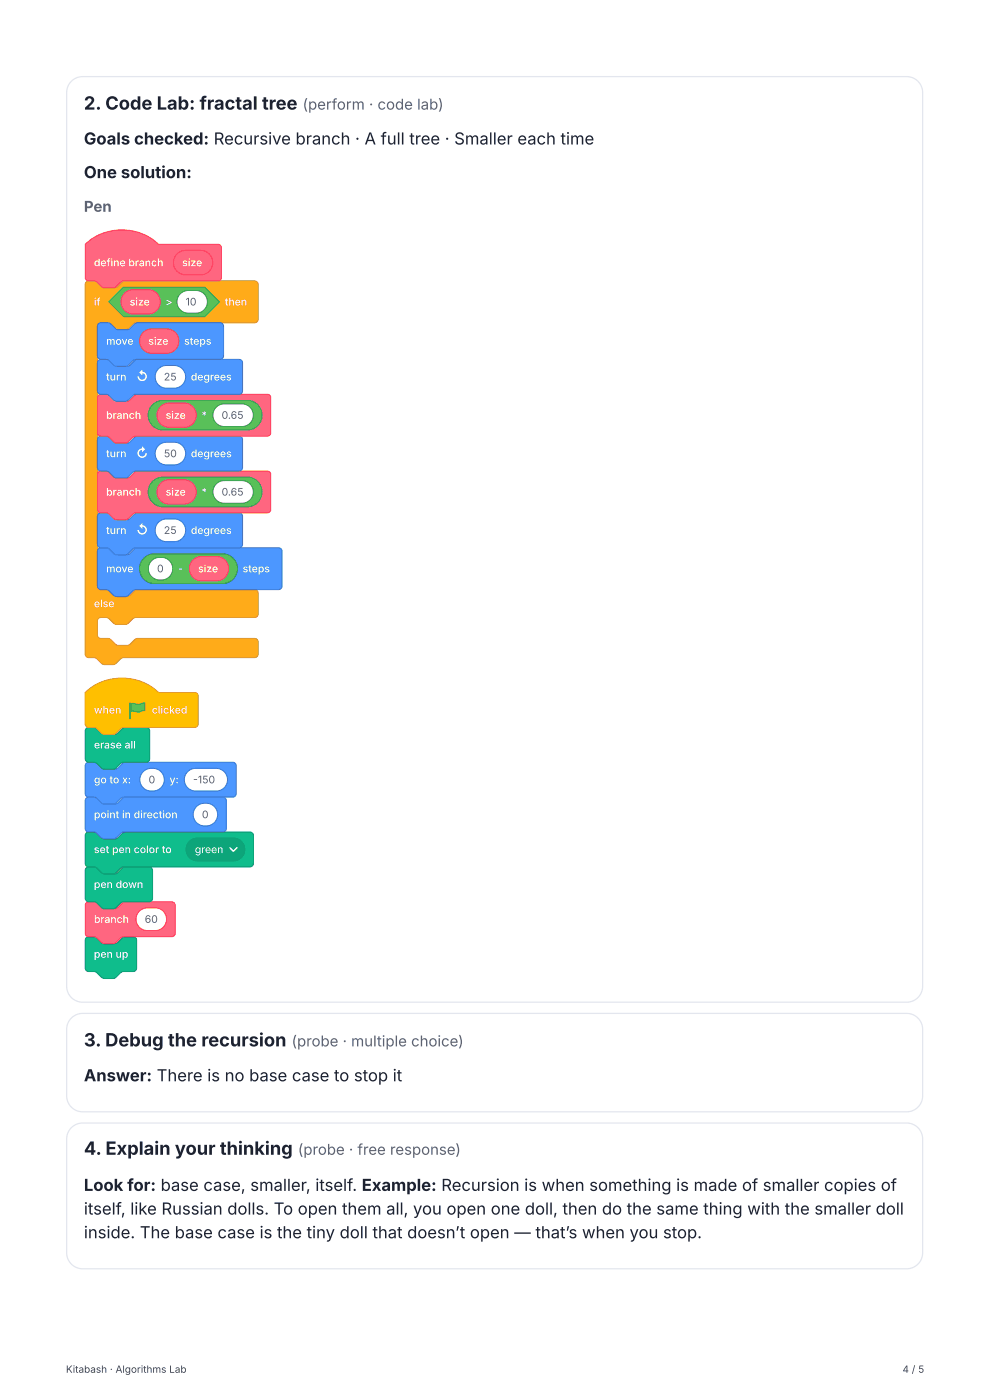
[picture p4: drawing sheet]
<svg xmlns="http://www.w3.org/2000/svg" width="210mm" height="297mm" viewBox="0 0 210 297" stroke-linecap="round" stroke-linejoin="round" font-family="sans-serif">
<path d="M15.1 17.3l1.2-.8 1.3-.2h174.9a3.4 3.4 0 0 1 3.4 3.4v189.8a3.4 3.4 0 0 1-3.4 3.4h-174.9a3.4 3.4 0 0 1-3.4-3.4v-189.8l.2-1.3zM15.1 216.2l1.2-.7 1.3-.3h174.9a3.4 3.4 0 0 1 3.4 3.4v14.1a3.4 3.4 0 0 1-3.4 3.4h-174.9a3.4 3.4 0 0 1-3.4-3.4v-14.3l.3-1.3zM15.1 239.5l1.2-.7 1.3-.3h174.9a3.4 3.4 0 0 1 3.4 3.4v24.2a3.4 3.4 0 0 1-3.4 3.4h-174.9a3.4 3.4 0 0 1-3.4-3.4v-24.4l.3-1.3z" fill="none" stroke="#e3e6ee" stroke-width=".26"/>
<path d="M18.3 59.9l.4-.2h1.6a2.5 2.5 0 0 1 1.7 1.3l.5 .1h1.9a2.5 2.5 0 0 0 1.7-1.2l.5-.2h27.5a.74 .74 0 0 1 .7 .7v7.4a.74 .74 0 0 1-.7 .8h-25.3a2.5 2.5 0 0 0-1.6 1.2l-.6 .2h-1.8a2.5 2.5 0 0 1-1.7-1.3 2.66 2.66 0 0 0-1.8-.1l-.5 .3-.1 .4v55.2a.74 .74 0 0 0 .7 .7h1.5a2.5 2.5 0 0 1 1.7 1.3l.5 .2h1.9a2.5 2.5 0 0 0 1.7-1.3l.5-.2h24.9a.74 .74 0 0 1 .7 .8v4.4a.74 .74 0 0 1-.7 .8h-25.3a2.5 2.5 0 0 0-1.6 1.2l-.6 .2h-1.8a2.5 2.5 0 0 1-1.7-1.3 2.66 2.66 0 0 0-1.8-.1l-.4 .2-.2 .4v3.1a.74 .74 0 0 0 .7 .7h1.5a2.5 2.5 0 0 1 1.7 1.3l.5 .2h1.9a2.5 2.5 0 0 0 1.7-1.3l.5-.2h24.9a.74 .74 0 0 1 .7 .7v2.6a.74 .74 0 0 1-.7 .8h-27.9a2.5 2.5 0 0 0-1.6 1.3l-.6 .2h-1.8a2.5 2.5 0 0 1-1.7-1.3l-.6-.2h-1.1a.74 .74 0 0 1-.7-.8v-78.5z" fill="#ffab19"/>
<path d="M18.3 59.9l.4-.2h1.6a2.5 2.5 0 0 1 1.7 1.3l.5 .1h1.9a2.5 2.5 0 0 0 1.7-1.2l.5-.2h27.5a.74 .74 0 0 1 .7 .7v7.4a.74 .74 0 0 1-.7 .8h-25.3a2.5 2.5 0 0 0-1.6 1.2l-.6 .2h-1.8a2.5 2.5 0 0 1-1.7-1.3 2.66 2.66 0 0 0-1.8-.1l-.5 .3-.1 .4v55.2a.74 .74 0 0 0 .7 .7h1.5a2.5 2.5 0 0 1 1.7 1.3l.5 .2h1.9a2.5 2.5 0 0 0 1.7-1.3l.5-.2h24.9a.74 .74 0 0 1 .7 .8v4.4a.74 .74 0 0 1-.7 .8h-25.3a2.5 2.5 0 0 0-1.6 1.2l-.6 .2h-1.8a2.5 2.5 0 0 1-1.7-1.3 2.66 2.66 0 0 0-1.8-.1l-.4 .2-.2 .4v3.1a.74 .74 0 0 0 .7 .7h1.5a2.5 2.5 0 0 1 1.7 1.3l.5 .2h1.9a2.5 2.5 0 0 0 1.7-1.3l.5-.2h24.9a.74 .74 0 0 1 .7 .7v2.6a.74 .74 0 0 1-.7 .8h-27.9a2.5 2.5 0 0 0-1.6 1.3l-.6 .2h-1.8a2.5 2.5 0 0 1-1.7-1.3l-.6-.2h-1.1a.74 .74 0 0 1-.7-.8v-78.5z" fill="none" stroke="#cf8b17" stroke-width=".21"/>
<path d="M23.1 64.1l3.1-3.1h17.3l3.1 3.1-3.1 3.2h-17.3z" fill="#59c059"/>
<path d="M23.1 64.1l3.1-3.1h17.3l3.1 3.1-3.1 3.2h-17.3z" fill="none" stroke="#389438" stroke-width=".21"/>
<path d="M26.5 62.3l.6-.5 .8-.3h3.5a2.59 2.59 0 0 1 2.6 2.6 2.59 2.59 0 0 1-2.6 2.6h-3.1a2.59 2.59 0 0 1-2.4-1.6 2.59 2.59 0 0 1 .6-2.8z" fill="#ff6680"/>
<path d="M26.5 62.3l.6-.5 .8-.3h3.5a2.59 2.59 0 0 1 2.6 2.6 2.59 2.59 0 0 1-2.6 2.6h-3.1a2.59 2.59 0 0 1-2.4-1.6 2.59 2.59 0 0 1 .6-2.8z" fill="none" stroke="#f35" stroke-width=".21"/>
<path d="M38.3 62.4l1.2-.7h2.1a2.41 2.41 0 0 1 2.4 2.4 2.41 2.41 0 0 1-2.4 2.4h-1.6a2.41 2.41 0 0 1-2.3-1.5 2.41 2.41 0 0 1 .6-2.6z" fill="#fff"/>
<path d="M38.3 62.4l1.2-.7h2.1a2.41 2.41 0 0 1 2.4 2.4 2.41 2.41 0 0 1-2.4 2.4h-1.6a2.41 2.41 0 0 1-2.3-1.5 2.41 2.41 0 0 1 .6-2.6z" fill="none" stroke="#389438" stroke-width=".21"/>
<path d="M20.9 116.6l.4-.2 1.6-.1a2.5 2.5 0 0 1 1.7 1.3l.5 .2h1.9a2.5 2.5 0 0 0 1.7-1.3l.5-.2h30a.74 .74 0 0 1 .7 .8v7.4a.74 .74 0 0 1-.7 .7h-30.4a2.5 2.5 0 0 0-1.6 1.3l-.6 .2h-1.8a2.5 2.5 0 0 1-1.7-1.3l-.6-.2h-1.1a.74 .74 0 0 1-.7-.7v-7.4z" fill="#4c97ff"/>
<path d="M20.9 116.6l.4-.2 1.6-.1a2.5 2.5 0 0 1 1.7 1.3l.5 .2h1.9a2.5 2.5 0 0 0 1.7-1.3l.5-.2h30a.74 .74 0 0 1 .7 .8v7.4a.74 .74 0 0 1-.7 .7h-30.4a2.5 2.5 0 0 0-1.6 1.3l-.6 .2h-1.8a2.5 2.5 0 0 1-1.7-1.3l-.6-.2h-1.1a.74 .74 0 0 1-.7-.7v-7.4z" fill="none" stroke="#3373cc" stroke-width=".21"/>
<path d="M30.6 118.6l.8-.6 1.2-.4h14.7a3.1 3.1 0 0 1 3.1 3.2 3.1 3.1 0 0 1-3.1 3.1h-14.5a3.1 3.1 0 0 1-2.9-1.9 3.1 3.1 0 0 1 .7-3.4z" fill="#59c059"/>
<path d="M30.6 118.6l.8-.6 1.2-.4h14.7a3.1 3.1 0 0 1 3.1 3.2 3.1 3.1 0 0 1-3.1 3.1h-14.5a3.1 3.1 0 0 1-2.9-1.9 3.1 3.1 0 0 1 .7-3.4z" fill="none" stroke="#389438" stroke-width=".21"/>
<path d="M32.2 119.1a2.56 2.56 0 0 1 3.3-.4 2.56 2.56 0 0 1 .9 3.3 2.56 2.56 0 0 1-3.6 .9 2.56 2.56 0 0 1-.8-3.6z" fill="#fff"/>
<path d="M32.2 119.1a2.56 2.56 0 0 1 3.3-.4 2.56 2.56 0 0 1 .9 3.3 2.56 2.56 0 0 1-3.6 .9 2.56 2.56 0 0 1-.8-3.6z" fill="none" stroke="#389438" stroke-width=".21"/>
<path d="M41 118.9l.7-.4 .8-.3h3.5a2.59 2.59 0 0 1 2.6 2.6 2.59 2.59 0 0 1-2.6 2.6h-3.2a2.59 2.59 0 0 1-2.4-1.6 2.59 2.59 0 0 1 .6-2.9z" fill="#ff6680"/>
<path d="M41 118.9l.7-.4 .8-.3h3.5a2.59 2.59 0 0 1 2.6 2.6 2.59 2.59 0 0 1-2.6 2.6h-3.2a2.59 2.59 0 0 1-2.4-1.6 2.59 2.59 0 0 1 .6-2.9z" fill="none" stroke="#f35" stroke-width=".21"/>
<path d="M20.9 109.1l.4-.2h1.6a2.5 2.5 0 0 1 1.7 1.3l.5 .2h1.9a2.5 2.5 0 0 0 1.7-1.3l.5-.2h21.6a.74 .74 0 0 1 .7 .8v5.9a.74 .74 0 0 1-.7 .7h-22a2.5 2.5 0 0 0-1.6 1.3l-.6 .2h-1.8a2.5 2.5 0 0 1-1.7-1.3l-.6-.2h-1.1a.74 .74 0 0 1-.7-.7v-5.9z" fill="#4c97ff"/>
<path d="M20.9 109.1l.4-.2h1.6a2.5 2.5 0 0 1 1.7 1.3l.5 .2h1.9a2.5 2.5 0 0 0 1.7-1.3l.5-.2h21.6a.74 .74 0 0 1 .7 .8v5.9a.74 .74 0 0 1-.7 .7h-22a2.5 2.5 0 0 0-1.6 1.3l-.6 .2h-1.8a2.5 2.5 0 0 1-1.7-1.3l-.6-.2h-1.1a.74 .74 0 0 1-.7-.7v-5.9z" fill="none" stroke="#3373cc" stroke-width=".21"/>
<path d="M33.6 110.9l1.3-.6 2.1-.1a2.41 2.41 0 0 1 2.4 2.4 2.41 2.41 0 0 1-2.4 2.4h-1.6a2.41 2.41 0 0 1-2.3-1.4 2.41 2.41 0 0 1 .5-2.7z" fill="#fff"/>
<path d="M33.6 110.9l1.3-.6 2.1-.1a2.41 2.41 0 0 1 2.4 2.4 2.41 2.41 0 0 1-2.4 2.4h-1.6a2.41 2.41 0 0 1-2.3-1.4 2.41 2.41 0 0 1 .5-2.7z" fill="none" stroke="#3373cc" stroke-width=".21"/>
<path d="M20.9 100.3l.4-.2 1.6-.1a2.5 2.5 0 0 1 1.7 1.3l.5 .2h1.9a2.5 2.5 0 0 0 1.7-1.3l.5-.2h27.6a.74 .74 0 0 1 .7 .8v7.4a.74 .74 0 0 1-.7 .7h-28a2.5 2.5 0 0 0-1.6 1.3l-.6 .2h-1.8a2.5 2.5 0 0 1-1.7-1.3l-.6-.2h-1.1a.74 .74 0 0 1-.7-.7v-7.4z" fill="#ff6680"/>
<path d="M20.9 100.3l.4-.2 1.6-.1a2.5 2.5 0 0 1 1.7 1.3l.5 .2h1.9a2.5 2.5 0 0 0 1.7-1.3l.5-.2h27.6a.74 .74 0 0 1 .7 .8v7.4a.74 .74 0 0 1-.7 .7h-28a2.5 2.5 0 0 0-1.6 1.3l-.6 .2h-1.8a2.5 2.5 0 0 1-1.7-1.3l-.6-.2h-1.1a.74 .74 0 0 1-.7-.7v-7.4z" fill="none" stroke="#f35" stroke-width=".21"/>
<path d="M32.4 102.3l.8-.6 1.2-.4h18.1a3.1 3.1 0 0 1 3.2 3.2 3.1 3.1 0 0 1-3.2 3.1h-17.9a3.1 3.1 0 0 1-2.9-1.9 3.1 3.1 0 0 1 .7-3.4z" fill="#59c059"/>
<path d="M32.4 102.3l.8-.6 1.2-.4h18.1a3.1 3.1 0 0 1 3.2 3.2 3.1 3.1 0 0 1-3.2 3.1h-17.9a3.1 3.1 0 0 1-2.9-1.9 3.1 3.1 0 0 1 .7-3.4z" fill="none" stroke="#389438" stroke-width=".21"/>
<path d="M34.1 102.7l.7-.5 .8-.3h3.5a2.59 2.59 0 0 1 2.6 2.6 2.59 2.59 0 0 1-2.6 2.6h-3.2a2.59 2.59 0 0 1-2.4-1.6 2.59 2.59 0 0 1 .6-2.8z" fill="#ff6680"/>
<path d="M34.1 102.7l.7-.5 .8-.3h3.5a2.59 2.59 0 0 1 2.6 2.6 2.59 2.59 0 0 1-2.6 2.6h-3.2a2.59 2.59 0 0 1-2.4-1.6 2.59 2.59 0 0 1 .6-2.8z" fill="none" stroke="#f35" stroke-width=".21"/>
<path d="M45.9 102.8l.6-.5 .8-.2h4.1a2.41 2.41 0 0 1 2.4 2.4 2.41 2.41 0 0 1-2.4 2.4h-3.8a2.41 2.41 0 0 1-2.2-1.5 2.41 2.41 0 0 1 .5-2.6z" fill="#fff"/>
<path d="M45.9 102.8l.6-.5 .8-.2h4.1a2.41 2.41 0 0 1 2.4 2.4 2.41 2.41 0 0 1-2.4 2.4h-3.8a2.41 2.41 0 0 1-2.2-1.5 2.41 2.41 0 0 1 .5-2.6z" fill="none" stroke="#389438" stroke-width=".21"/>
<path d="M20.9 92.8l.4-.2h1.6a2.5 2.5 0 0 1 1.7 1.3l.5 .2h1.9a2.5 2.5 0 0 0 1.7-1.3l.5-.2h21.6a.74 .74 0 0 1 .7 .8v5.9a.74 .74 0 0 1-.7 .7h-22a2.5 2.5 0 0 0-1.6 1.3l-.6 .2h-1.8a2.5 2.5 0 0 1-1.7-1.3l-.6-.2h-1.1a.74 .74 0 0 1-.7-.7v-5.9z" fill="#4c97ff"/>
<path d="M20.9 92.8l.4-.2h1.6a2.5 2.5 0 0 1 1.7 1.3l.5 .2h1.9a2.5 2.5 0 0 0 1.7-1.3l.5-.2h21.6a.74 .74 0 0 1 .7 .8v5.9a.74 .74 0 0 1-.7 .7h-22a2.5 2.5 0 0 0-1.6 1.3l-.6 .2h-1.8a2.5 2.5 0 0 1-1.7-1.3l-.6-.2h-1.1a.74 .74 0 0 1-.7-.7v-5.9z" fill="none" stroke="#3373cc" stroke-width=".21"/>
<path d="M33.6 94.6l1.3-.6 2.1-.1a2.41 2.41 0 0 1 2.4 2.4 2.41 2.41 0 0 1-2.4 2.4h-1.6a2.41 2.41 0 0 1-2.3-1.4 2.41 2.41 0 0 1 .5-2.7z" fill="#fff"/>
<path d="M33.6 94.6l1.3-.6 2.1-.1a2.41 2.41 0 0 1 2.4 2.4 2.41 2.41 0 0 1-2.4 2.4h-1.6a2.41 2.41 0 0 1-2.3-1.4 2.41 2.41 0 0 1 .5-2.7z" fill="none" stroke="#3373cc" stroke-width=".21"/>
<path d="M20.9 84l.4-.2 1.6-.1a2.5 2.5 0 0 1 1.7 1.3l.5 .2h1.9a2.5 2.5 0 0 0 1.7-1.3l.5-.2h27.6a.74 .74 0 0 1 .7 .8v7.4a.74 .74 0 0 1-.7 .7h-28a2.5 2.5 0 0 0-1.6 1.3l-.6 .2h-1.8a2.5 2.5 0 0 1-1.7-1.3l-.6-.2h-1.1a.74 .74 0 0 1-.7-.7v-7.4z" fill="#ff6680"/>
<path d="M20.9 84l.4-.2 1.6-.1a2.5 2.5 0 0 1 1.7 1.3l.5 .2h1.9a2.5 2.5 0 0 0 1.7-1.3l.5-.2h27.6a.74 .74 0 0 1 .7 .8v7.4a.74 .74 0 0 1-.7 .7h-28a2.5 2.5 0 0 0-1.6 1.3l-.6 .2h-1.8a2.5 2.5 0 0 1-1.7-1.3l-.6-.2h-1.1a.74 .74 0 0 1-.7-.7v-7.4z" fill="none" stroke="#f35" stroke-width=".21"/>
<path d="M32.4 86l.8-.6 1.2-.4h18.1a3.1 3.1 0 0 1 3.2 3.2 3.1 3.1 0 0 1-3.2 3.1h-17.9a3.1 3.1 0 0 1-2.9-1.9 3.1 3.1 0 0 1 .7-3.4z" fill="#59c059"/>
<path d="M32.4 86l.8-.6 1.2-.4h18.1a3.1 3.1 0 0 1 3.2 3.2 3.1 3.1 0 0 1-3.2 3.1h-17.9a3.1 3.1 0 0 1-2.9-1.9 3.1 3.1 0 0 1 .7-3.4z" fill="none" stroke="#389438" stroke-width=".21"/>
<path d="M34.1 86.4l.7-.5 .8-.3h3.5a2.59 2.59 0 0 1 2.6 2.6 2.59 2.59 0 0 1-2.6 2.6h-3.2a2.59 2.59 0 0 1-2.4-1.6 2.59 2.59 0 0 1 .6-2.8z" fill="#ff6680"/>
<path d="M34.1 86.4l.7-.5 .8-.3h3.5a2.59 2.59 0 0 1 2.6 2.6 2.59 2.59 0 0 1-2.6 2.6h-3.2a2.59 2.59 0 0 1-2.4-1.6 2.59 2.59 0 0 1 .6-2.8z" fill="none" stroke="#f35" stroke-width=".21"/>
<path d="M45.9 86.5l.6-.5 .8-.2h4.1a2.41 2.41 0 0 1 2.4 2.4 2.41 2.41 0 0 1-2.4 2.4h-3.8a2.41 2.41 0 0 1-2.2-1.5 2.41 2.41 0 0 1 .5-2.6z" fill="#fff"/>
<path d="M45.9 86.5l.6-.5 .8-.2h4.1a2.41 2.41 0 0 1 2.4 2.4 2.41 2.41 0 0 1-2.4 2.4h-3.8a2.41 2.41 0 0 1-2.2-1.5 2.41 2.41 0 0 1 .5-2.6z" fill="none" stroke="#389438" stroke-width=".21"/>
<path d="M20.9 76.5l.4-.2h1.6a2.5 2.5 0 0 1 1.7 1.3l.5 .2h1.9a2.5 2.5 0 0 0 1.7-1.3l.5-.2h21.6a.74 .74 0 0 1 .7 .8v5.9a.74 .74 0 0 1-.7 .7h-22a2.5 2.5 0 0 0-1.6 1.3l-.6 .2h-1.8a2.5 2.5 0 0 1-1.7-1.3l-.6-.2h-1.1a.74 .74 0 0 1-.7-.7v-5.9z" fill="#4c97ff"/>
<path d="M20.9 76.5l.4-.2h1.6a2.5 2.5 0 0 1 1.7 1.3l.5 .2h1.9a2.5 2.5 0 0 0 1.7-1.3l.5-.2h21.6a.74 .74 0 0 1 .7 .8v5.9a.74 .74 0 0 1-.7 .7h-22a2.5 2.5 0 0 0-1.6 1.3l-.6 .2h-1.8a2.5 2.5 0 0 1-1.7-1.3l-.6-.2h-1.1a.74 .74 0 0 1-.7-.7v-5.9z" fill="none" stroke="#3373cc" stroke-width=".21"/>
<path d="M33.6 78.3l1.3-.6 2.1-.1a2.41 2.41 0 0 1 2.4 2.4 2.41 2.41 0 0 1-2.4 2.4h-1.6a2.41 2.41 0 0 1-2.3-1.4 2.41 2.41 0 0 1 .5-2.7z" fill="#fff"/>
<path d="M33.6 78.3l1.3-.6 2.1-.1a2.41 2.41 0 0 1 2.4 2.4 2.41 2.41 0 0 1-2.4 2.4h-1.6a2.41 2.41 0 0 1-2.3-1.4 2.41 2.41 0 0 1 .5-2.7z" fill="none" stroke="#3373cc" stroke-width=".21"/>
<path d="M20.9 68.8l.4-.2h1.6a2.5 2.5 0 0 1 1.7 1.2l.5 .2h1.9a2.5 2.5 0 0 0 1.7-1.3l.5-.1h17.5a.74 .74 0 0 1 .8 .7v6.3a.74 .74 0 0 1-.8 .7h-17.9a2.5 2.5 0 0 0-1.6 1.3l-.6 .2h-1.8a2.5 2.5 0 0 1-1.7-1.3l-.6-.2h-1.1a.74 .74 0 0 1-.7-.7v-6.3z" fill="#4c97ff"/>
<path d="M20.9 68.8l.4-.2h1.6a2.5 2.5 0 0 1 1.7 1.2l.5 .2h1.9a2.5 2.5 0 0 0 1.7-1.3l.5-.1h17.5a.74 .74 0 0 1 .8 .7v6.3a.74 .74 0 0 1-.8 .7h-17.9a2.5 2.5 0 0 0-1.6 1.3l-.6 .2h-1.8a2.5 2.5 0 0 1-1.7-1.3l-.6-.2h-1.1a.74 .74 0 0 1-.7-.7v-6.3z" fill="none" stroke="#3373cc" stroke-width=".21"/>
<path d="M30.4 70.6l.7-.5 .8-.2h3.5a2.59 2.59 0 0 1 2.6 2.5 2.59 2.59 0 0 1-2.6 2.6h-3.2a2.59 2.59 0 0 1-2.4-1.6 2.59 2.59 0 0 1 .6-2.8z" fill="#ff6680"/>
<path d="M30.4 70.6l.7-.5 .8-.2h3.5a2.59 2.59 0 0 1 2.6 2.5 2.59 2.59 0 0 1-2.6 2.6h-3.2a2.59 2.59 0 0 1-2.4-1.6 2.59 2.59 0 0 1 .6-2.8z" fill="none" stroke="#f35" stroke-width=".21"/>
<path d="M18.1 51.9a11.4 11.4 0 0 1 15.6 0h12.6a.74 .74 0 0 1 .7 .7v6.3a.74 .74 0 0 1-.7 .8h-20.1a2.5 2.5 0 0 0-1.6 1.3l-.6 .1h-1.8a2.5 2.5 0 0 1-1.7-1.2l-.6-.2h-1.1a.74 .74 0 0 1-.7-.8z" fill="#ff6680"/>
<path d="M18.1 51.9a11.4 11.4 0 0 1 15.6 0h12.6a.74 .74 0 0 1 .7 .7v6.3a.74 .74 0 0 1-.7 .8h-20.1a2.5 2.5 0 0 0-1.6 1.3l-.6 .1h-1.8a2.5 2.5 0 0 1-1.7-1.2l-.6-.2h-1.1a.74 .74 0 0 1-.7-.8z" fill="none" stroke="#f35" stroke-width=".21"/>
<path d="M37.6 53.9l.7-.5 .8-.2h3.5a2.59 2.59 0 0 1 2.6 2.6 2.59 2.59 0 0 1-2.6 2.6h-3.2a2.59 2.59 0 0 1-2.4-1.6 2.59 2.59 0 0 1 .6-2.9z" fill="#ff6680"/>
<path d="M37.6 53.9l.7-.5 .8-.2h3.5a2.59 2.59 0 0 1 2.6 2.6 2.59 2.59 0 0 1-2.6 2.6h-3.2a2.59 2.59 0 0 1-2.4-1.6 2.59 2.59 0 0 1 .6-2.9z" fill="none" stroke="#f35" stroke-width=".21"/>
<path d="M18.3 199.2l.4-.2 1.6-.1a2.5 2.5 0 0 1 1.7 1.3l.5 .2h1.9a2.5 2.5 0 0 0 1.7-1.3l.5-.2h1.7a.74 .74 0 0 1 .7 .8v5.9a.74 .74 0 0 1-.7 .7h-2.1a2.5 2.5 0 0 0-1.6 1.3l-.6 .2h-1.8a2.5 2.5 0 0 1-1.7-1.3l-.6-.2h-1.1a.74 .74 0 0 1-.7-.7v-5.9z" fill="#0fbd8c"/>
<path d="M18.3 199.2l.4-.2 1.6-.1a2.5 2.5 0 0 1 1.7 1.3l.5 .2h1.9a2.5 2.5 0 0 0 1.7-1.3l.5-.2h1.7a.74 .74 0 0 1 .7 .8v5.9a.74 .74 0 0 1-.7 .7h-2.1a2.5 2.5 0 0 0-1.6 1.3l-.6 .2h-1.8a2.5 2.5 0 0 1-1.7-1.3l-.6-.2h-1.1a.74 .74 0 0 1-.7-.7v-5.9z" fill="none" stroke="#0b8e69" stroke-width=".21"/>
<path d="M18.3 191.7l.4-.2h1.6a2.5 2.5 0 0 1 1.7 1.3l.5 .2h1.9a2.5 2.5 0 0 0 1.7-1.3l.5-.2h9.9a.74 .74 0 0 1 .7 .8v5.9a.74 .74 0 0 1-.7 .7h-10.3a2.5 2.5 0 0 0-1.6 1.3l-.6 .2h-1.8a2.5 2.5 0 0 1-1.7-1.3l-.6-.2h-1.1a.74 .74 0 0 1-.7-.7v-5.9z" fill="#ff6680"/>
<path d="M18.3 191.7l.4-.2h1.6a2.5 2.5 0 0 1 1.7 1.3l.5 .2h1.9a2.5 2.5 0 0 0 1.7-1.3l.5-.2h9.9a.74 .74 0 0 1 .7 .8v5.9a.74 .74 0 0 1-.7 .7h-10.3a2.5 2.5 0 0 0-1.6 1.3l-.6 .2h-1.8a2.5 2.5 0 0 1-1.7-1.3l-.6-.2h-1.1a.74 .74 0 0 1-.7-.7v-5.9z" fill="none" stroke="#f35" stroke-width=".21"/>
<path d="M29.6 193.5l1.2-.6 2.2-.1a2.41 2.41 0 0 1 2.4 2.4 2.41 2.41 0 0 1-2.4 2.4h-1.7a2.41 2.41 0 0 1-2.2-1.4 2.41 2.41 0 0 1 .5-2.7z" fill="#fff"/>
<path d="M29.6 193.5l1.2-.6 2.2-.1a2.41 2.41 0 0 1 2.4 2.4 2.41 2.41 0 0 1-2.4 2.4h-1.7a2.41 2.41 0 0 1-2.2-1.4 2.41 2.41 0 0 1 .5-2.7z" fill="none" stroke="#f35" stroke-width=".21"/>
<path d="M18.3 184.3l.4-.2h1.6a2.5 2.5 0 0 1 1.7 1.3l.5 .2h1.9a2.5 2.5 0 0 0 1.7-1.3l.5-.2h5.1a.74 .74 0 0 1 .7 .8v5.9a.74 .74 0 0 1-.7 .7h-5.5a2.5 2.5 0 0 0-1.6 1.3l-.6 .2h-1.8a2.5 2.5 0 0 1-1.7-1.3l-.6-.2h-1.1a.74 .74 0 0 1-.7-.7v-5.9z" fill="#0fbd8c"/>
<path d="M18.3 184.3l.4-.2h1.6a2.5 2.5 0 0 1 1.7 1.3l.5 .2h1.9a2.5 2.5 0 0 0 1.7-1.3l.5-.2h5.1a.74 .74 0 0 1 .7 .8v5.9a.74 .74 0 0 1-.7 .7h-5.5a2.5 2.5 0 0 0-1.6 1.3l-.6 .2h-1.8a2.5 2.5 0 0 1-1.7-1.3l-.6-.2h-1.1a.74 .74 0 0 1-.7-.7v-5.9z" fill="none" stroke="#0b8e69" stroke-width=".21"/>
<path d="M18.3 176.9l.4-.2h1.6a2.5 2.5 0 0 1 1.7 1.3l.5 .2h1.9a2.5 2.5 0 0 0 1.7-1.3l.5-.2h26.5a.74 .74 0 0 1 .7 .8v5.9a.74 .74 0 0 1-.7 .7h-26.9a2.5 2.5 0 0 0-1.6 1.3l-.6 .2h-1.8a2.5 2.5 0 0 1-1.7-1.3l-.6-.2h-1.1a.74 .74 0 0 1-.7-.7v-5.9z" fill="#0fbd8c"/>
<path d="M18.3 176.9l.4-.2h1.6a2.5 2.5 0 0 1 1.7 1.3l.5 .2h1.9a2.5 2.5 0 0 0 1.7-1.3l.5-.2h26.5a.74 .74 0 0 1 .7 .8v5.9a.74 .74 0 0 1-.7 .7h-26.9a2.5 2.5 0 0 0-1.6 1.3l-.6 .2h-1.8a2.5 2.5 0 0 1-1.7-1.3l-.6-.2h-1.1a.74 .74 0 0 1-.7-.7v-5.9z" fill="none" stroke="#0b8e69" stroke-width=".21"/>
<path d="M40.2 178.7l.7-.4 .9-.3h7.8a2.41 2.41 0 0 1 2.4 2.4 2.41 2.41 0 0 1-2.4 2.4h-7.7a2.41 2.41 0 0 1-2.2-1.5 2.41 2.41 0 0 1 .5-2.6z" fill="#0da57a"/>
<path d="M40.2 178.7l.7-.4 .9-.3h7.8a2.41 2.41 0 0 1 2.4 2.4 2.41 2.41 0 0 1-2.4 2.4h-7.7a2.41 2.41 0 0 1-2.2-1.5 2.41 2.41 0 0 1 .5-2.6z" fill="none" stroke="#0b8e69" stroke-width=".21"/>
<path d="M48.8 180l.8 .8 .7-.8" fill="none" stroke="#fff" stroke-width=".3"/>
<path d="M18.3 169.5l.4-.2h1.6a2.5 2.5 0 0 1 1.7 1.3l.5 .2h1.9a2.5 2.5 0 0 0 1.7-1.3l.5-.2h20.7a.74 .74 0 0 1 .8 .7v6a.74 .74 0 0 1-.8 .7h-21.1a2.5 2.5 0 0 0-1.6 1.3l-.6 .2h-1.8a2.5 2.5 0 0 1-1.7-1.3l-.6-.2h-1.1a.74 .74 0 0 1-.7-.7v-6z" fill="#4c97ff"/>
<path d="M18.3 169.5l.4-.2h1.6a2.5 2.5 0 0 1 1.7 1.3l.5 .2h1.9a2.5 2.5 0 0 0 1.7-1.3l.5-.2h20.7a.74 .74 0 0 1 .8 .7v6a.74 .74 0 0 1-.8 .7h-21.1a2.5 2.5 0 0 0-1.6 1.3l-.6 .2h-1.8a2.5 2.5 0 0 1-1.7-1.3l-.6-.2h-1.1a.74 .74 0 0 1-.7-.7v-6z" fill="none" stroke="#3373cc" stroke-width=".21"/>
<path d="M41.7 171.3a2.56 2.56 0 0 1 3.4-.3 2.56 2.56 0 0 1 .8 3.2 2.56 2.56 0 0 1-3.6 1 2.56 2.56 0 0 1-.8-3.7z" fill="#fff"/>
<path d="M41.7 171.3a2.56 2.56 0 0 1 3.4-.3 2.56 2.56 0 0 1 .8 3.2 2.56 2.56 0 0 1-3.6 1 2.56 2.56 0 0 1-.8-3.7z" fill="none" stroke="#3373cc" stroke-width=".21"/>
<path d="M18.3 162.1l.4-.2h1.6a2.5 2.5 0 0 1 1.7 1.3l.5 .2h1.9a2.5 2.5 0 0 0 1.7-1.3l.5-.2h22.8a.74 .74 0 0 1 .8 .7v6a.74 .74 0 0 1-.8 .7h-23.2a2.5 2.5 0 0 0-1.6 1.3l-.6 .2h-1.8a2.5 2.5 0 0 1-1.7-1.3l-.6-.2h-1.1a.74 .74 0 0 1-.7-.7v-6z" fill="#4c97ff"/>
<path d="M18.3 162.1l.4-.2h1.6a2.5 2.5 0 0 1 1.7 1.3l.5 .2h1.9a2.5 2.5 0 0 0 1.7-1.3l.5-.2h22.8a.74 .74 0 0 1 .8 .7v6a.74 .74 0 0 1-.8 .7h-23.2a2.5 2.5 0 0 0-1.6 1.3l-.6 .2h-1.8a2.5 2.5 0 0 1-1.7-1.3l-.6-.2h-1.1a.74 .74 0 0 1-.7-.7v-6z" fill="none" stroke="#3373cc" stroke-width=".21"/>
<path d="M30.4 163.9a2.56 2.56 0 0 1 3.3-.4 2.56 2.56 0 0 1 .9 3.3 2.56 2.56 0 0 1-3.6 .9 2.56 2.56 0 0 1-.8-3.6z" fill="#fff"/>
<path d="M30.4 163.9a2.56 2.56 0 0 1 3.3-.4 2.56 2.56 0 0 1 .9 3.3 2.56 2.56 0 0 1-3.6 .9 2.56 2.56 0 0 1-.8-3.6z" fill="none" stroke="#3373cc" stroke-width=".21"/>
<path d="M39.8 163.9l.7-.5 .7-.2h4.7a2.41 2.41 0 0 1 2.4 2.4 2.41 2.41 0 0 1-2.4 2.4h-4.3a2.41 2.41 0 0 1-2.3-1.5 2.41 2.41 0 0 1 .5-2.6z" fill="#fff"/>
<path d="M39.8 163.9l.7-.5 .7-.2h4.7a2.41 2.41 0 0 1 2.4 2.4 2.41 2.41 0 0 1-2.4 2.4h-4.3a2.41 2.41 0 0 1-2.3-1.5 2.41 2.41 0 0 1 .5-2.6z" fill="none" stroke="#3373cc" stroke-width=".21"/>
<path d="M18.3 154.7l.4-.2h1.6a2.5 2.5 0 0 1 1.7 1.3l.5 .2h1.9a2.5 2.5 0 0 0 1.7-1.3l.5-.2h4.4a.74 .74 0 0 1 .8 .7v6a.74 .74 0 0 1-.8 .7h-4.8a2.5 2.5 0 0 0-1.6 1.3l-.6 .2h-1.8a2.5 2.5 0 0 1-1.7-1.3l-.6-.2h-1.1a.74 .74 0 0 1-.7-.7v-6z" fill="#0fbd8c"/>
<path d="M18.3 154.7l.4-.2h1.6a2.5 2.5 0 0 1 1.7 1.3l.5 .2h1.9a2.5 2.5 0 0 0 1.7-1.3l.5-.2h4.4a.74 .74 0 0 1 .8 .7v6a.74 .74 0 0 1-.8 .7h-4.8a2.5 2.5 0 0 0-1.6 1.3l-.6 .2h-1.8a2.5 2.5 0 0 1-1.7-1.3l-.6-.2h-1.1a.74 .74 0 0 1-.7-.7v-6z" fill="none" stroke="#0b8e69" stroke-width=".21"/>
<path d="M18.1 147.1a11.4 11.4 0 0 1 15.6 0h7.6a.74 .74 0 0 1 .8 .7v5.9a.74 .74 0 0 1-.8 .8h-15.1a2.5 2.5 0 0 0-1.6 1.3l-.6 .2h-1.8a2.5 2.5 0 0 1-1.7-1.3l-.6-.2h-1.1a.74 .74 0 0 1-.7-.8z" fill="#ffbf00"/>
<path d="M18.1 147.1a11.4 11.4 0 0 1 15.6 0h7.6a.74 .74 0 0 1 .8 .7v5.9a.74 .74 0 0 1-.8 .8h-15.1a2.5 2.5 0 0 0-1.6 1.3l-.6 .2h-1.8a2.5 2.5 0 0 1-1.7-1.3l-.6-.2h-1.1a.74 .74 0 0 1-.7-.8z" fill="none" stroke="#c90" stroke-width=".21"/>
<path d="M27.6 149.3v3.3" fill="none" stroke="#45993d" stroke-width=".37"/>
<path d="M27.8 149.5l.8-.1a2.11 2.11 0 0 0 2-.1h.2v1.7h-.5a2.17 2.17 0 0 1-2.1 0l-.4 .2z" fill="#4cbf56"/>
<path d="M27.8 149.5l.8-.1a2.11 2.11 0 0 0 2-.1h.2v1.7h-.5a2.17 2.17 0 0 1-2.1 0l-.4 .2z" fill="none" stroke="#45993d" stroke-width=".22"/>
<g font-size="3.9" fill="#1d2230">
<text x="17.8" y="23.3">2. Code Lab: fractal tree</text>
<text x="17.8" y="222.3">3. Debug the recursion</text>
<text x="17.8" y="245.3">4. Explain your thinking</text>
</g>
<g font-size="3.5" fill="#1d2230">
<text x="17.8" y="30.7">Goals checked: Recursive branch · A full tree · Smaller each time</text>
<text x="17.8" y="37.8">One solution:</text>
<text x="17.8" y="229.7">Answer: There is no base case to stop it</text>
<text x="17.8" y="252.9">Look for: base case, smaller, itself. Example: Recursion is when something is made of smaller copies of</text>
<text x="17.8" y="258">itself, like Russian dolls. To open them all, you open one doll, then do the same thing with the smaller doll</text>
<text x="17.8" y="263">inside. The base case is the tiny doll that doesn’t open — that’s when you stop.</text>
</g>
<g font-size="3.2" fill="#5b6275">
<text x="64.3" y="23.3">(perform · code lab)</text>
<text x="17.8" y="45">Pen</text>
<text x="61.9" y="222.3">(probe · multiple choice)</text>
<text x="63.3" y="245.3">(probe · free response)</text>
</g>
<g font-size="2.8" fill="#fff">
<text x="28.9" y="81">↺</text>
<text x="28.9" y="97.3">↻</text>
<text x="28.9" y="113.6">↺</text>
</g>
<g font-size="2.2" fill="#fff">
<text x="19.9" y="56.5">define branch</text>
<text x="38.7" y="56.5">size</text>
<text x="19.9" y="64.9">if</text>
<text x="27.5" y="64.9">size</text>
<text x="35.1" y="64.9">&gt;</text>
<text x="47.7" y="64.9">then</text>
<text x="22.5" y="73.2">move</text>
<text x="31.5" y="73.2">size</text>
<text x="39.1" y="73.2">steps</text>
<text x="22.5" y="80.8">turn</text>
<text x="40.5" y="80.8">degrees</text>
<text x="22.5" y="89">branch</text>
<text x="35.2" y="89">size</text>
<text x="42.8" y="89">*</text>
<text x="22.5" y="97.1">turn</text>
<text x="40.5" y="97.1">degrees</text>
<text x="22.5" y="105.3">branch</text>
<text x="35.2" y="105.3">size</text>
<text x="42.8" y="105.3">*</text>
<text x="22.5" y="113.4">turn</text>
<text x="40.5" y="113.4">degrees</text>
<text x="22.5" y="121.6">move</text>
<text x="37.8" y="121.6">-</text>
<text x="42.1" y="121.6">size</text>
<text x="51.5" y="121.6">steps</text>
<text x="19.9" y="129">else</text>
<text x="19.9" y="151.6">when</text>
<text x="32.2" y="151.6">clicked</text>
<text x="19.9" y="159">erase all</text>
<text x="19.9" y="166.4">go to x:</text>
<text x="36" y="166.4">y:</text>
<text x="19.9" y="173.8">point in direction</text>
<text x="19.9" y="181.2">set pen color to</text>
<text x="41.4" y="181.2">green</text>
<text x="19.9" y="188.6">pen down</text>
<text x="19.9" y="196">branch</text>
<text x="19.9" y="203.4">pen up</text>
</g>
<g font-size="2.2" fill="#575e75">
<text x="39.4" y="64.9">10</text>
<text x="34.8" y="80.8">25</text>
<text x="47.1" y="89">0.65</text>
<text x="34.8" y="97.1">50</text>
<text x="47.1" y="105.3">0.65</text>
<text x="34.8" y="113.4">25</text>
<text x="33.3" y="121.6">0</text>
<text x="31.5" y="166.4">0</text>
<text x="41" y="166.4">-150</text>
<text x="42.9" y="173.8">0</text>
<text x="30.7" y="196">60</text>
</g>
<g font-size="2.1" fill="#42454e">
<text x="14" y="291.6">Kitabash · Algorithms Lab</text>
<text x="191.6" y="291.6">4 / 5</text>
</g>
</svg>
